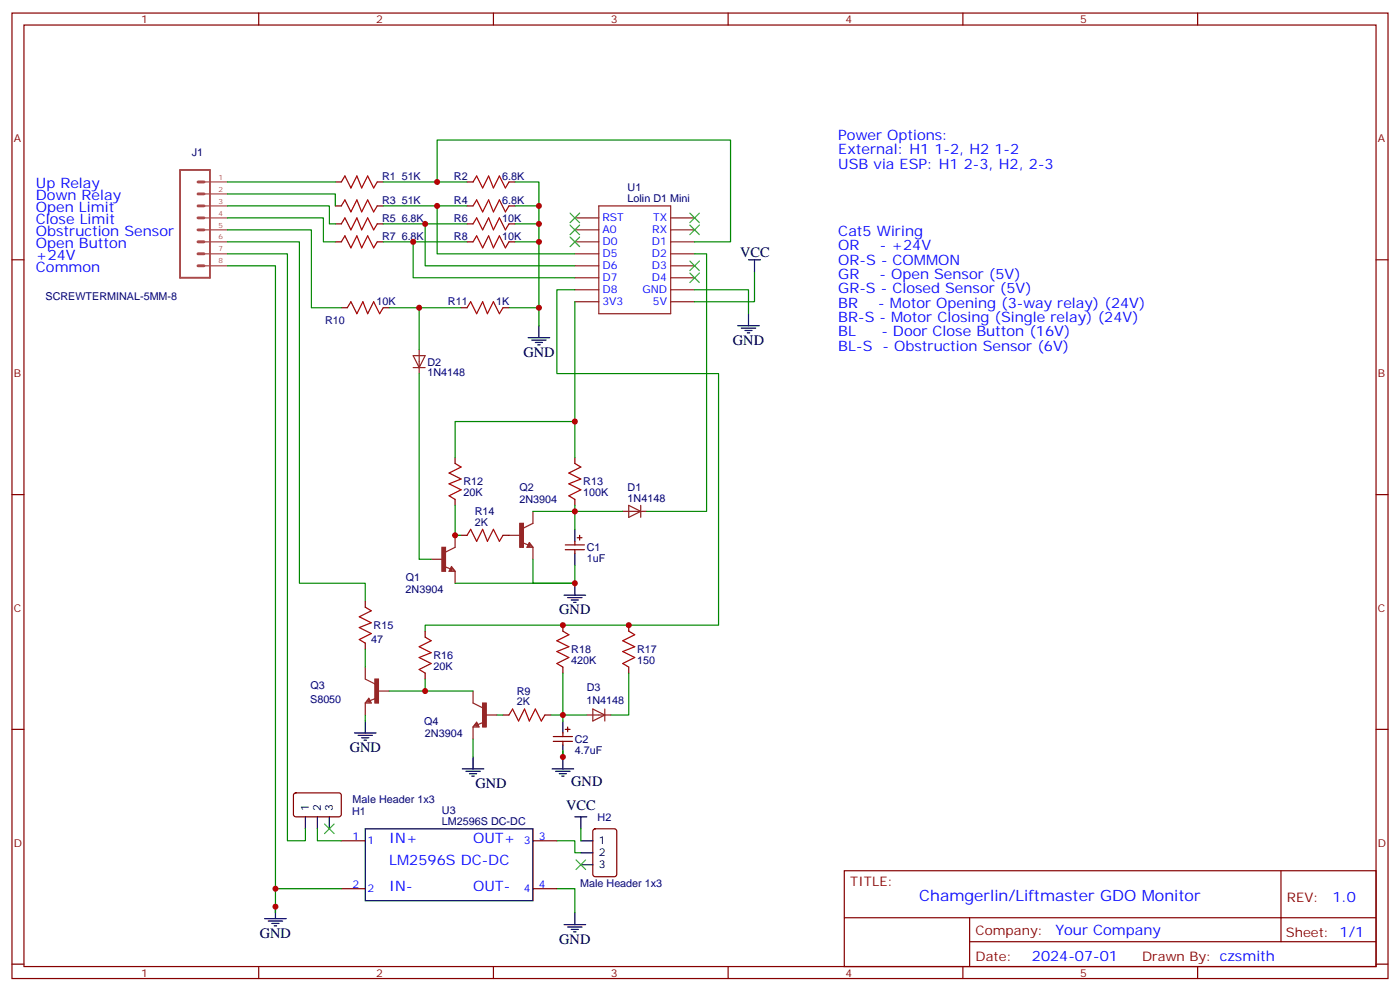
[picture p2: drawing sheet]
<svg xmlns="http://www.w3.org/2000/svg" width="412mm" height="292mm" viewBox="0 0 412 292" stroke-linecap="round" stroke-linejoin="round" font-family="sans-serif">
<g fill="none" stroke="#870000" stroke-width=".35">
<path d="M3.5 3.8h405.4v284.4h-405.4zM7.1 7.4h398.2v277.3h-398.2zM76.2 3.8v3.6M145.3 3.8v3.6M214.5 3.8v3.6M283.6 3.8v3.6M352.8 3.8v3.6M98.8 53.6h1.7M111.1 53.6h1.8M137.6 53.6h1.7M149.9 53.6h1.8M3.5 76.5h3.6"/>
<path d="M98.8 60.6h1.7M98.8 65.9h1.7M98.8 71.2h1.7M111.1 60.6h1.8M111.1 65.9h1.8M111.1 71.2h1.8M137.6 60.6h1.7M137.6 65.9h1.7M137.6 71.2h1.7M149.9 60.6h1.8M149.9 65.9h1.8M149.9 71.2h1.8"/>
<path d="M405.3 76.5h3.6M100.5 90.6h1.8M112.9 90.6h1.8M135.8 90.6h1.8M148.2 90.6h1.7M134.1 134.7v1.8M169.3 134.7v1.8M3.5 145.7h3.6M134.1 147.1v1.7M135.8 157.7h1.8M148.2 157.7h1.7M169.3 147.1v1.7"/>
<path d="M169.3 159.4v1.1M170 158.4h1.4M170.7 157.7v1.4M405.3 145.7h3.6M107.6 177.1v1.7M166.5 160.5h5.7M166.5 161.9h5.7M169.3 161.9v1M107.6 189.4v1.8M125.2 185.9v1.7M125.2 198.2v1.8M165.8 184.1v1.8"/>
<path d="M165.8 196.5v1.7M185.2 184.1v1.8M185.2 196.5v1.7M3.5 214.8h3.6M148.2 210.6h1.7M160.5 210.6h1.8M163 216.9h5.6M163 218.3h5.6M165.8 215.9v1M165.8 218.3v1.1M166.5 214.8h1.4M167.2 214.1v1.4"/>
<path d="M405.3 214.8h3.6M86.7 233.7l.4-.2 13 .1 .4 .6v5.9l-.7 .5-12.9-.1-.5-.6v-5.7zM100.5 247.6h7.1M157 247.6h7M174.9 244.3l.4-.2h5.7l.6 .4 .1 13-.5 .6-5.9 .1-.6-.5-.1-12.9zM248.7 256.4h156.6v28.3h-156.6zM377.3 256.5v20.8M100.5 261.7h7.1M157 261.7h7M248.7 270.3h156.5M285.6 277.3h119.6M285.6 270.3v14.1"/>
<path d="M3.5 284h3.6M76.2 284.7v3.5M145.3 284.7v3.5M214.5 284.7v3.5M283.6 284.7v3.5M352.8 284.7v3.5M405.3 284h3.6"/>
</g>
<g fill="none" stroke="#8c2424" stroke-width=".35">
<path d="M169.3 71.2h7.1M169.3 67.7h7.1M169.3 64.2h7.1M169.3 78.3h7.1M169.3 74.8h7.1M176.4 60.6h21.2v31.8h-21.2zM197.6 71.2h7M197.6 67.7h7M197.6 64.2h7M197.6 78.3h7M197.6 74.8h7M169.3 88.9h7.1"/>
<path d="M169.3 85.3h7.1M169.3 81.8h7.1M197.6 88.9h7M197.6 85.3h7M197.6 81.8h7M121.7 104.7h3.5l-1.7 3.6zM121.7 108.3h3.5M123.5 103v7M134.1 157.7v3.5l-2.9 1.4M149.9 157.7h3.6M153.8 159.8l1.8 .7M155.9 159.8l1.1 1.4h-1.8z"/>
<path d="M157 150.6v3.5l-2.8 1.4M183.4 150.6h7.1M185.2 148.8l3.5 1.8-3.5 1.8zM188.7 148.8v3.6M127 164.7h3.5M130.9 166.8l1.7 .7M133 166.8l1.1 1.4h-1.8zM133 167.2l.7 .7h-1.1zM133 167.5v.4M134.1 168.2v3.6M155.9 160.1l.7 .7h-1zM155.9 160.5v.3"/>
<path d="M157 161.2v3.5M107.6 196.5v3.5l2.8 1.4M107.6 207v3.6M108.7 205.6l.7 1.4h-1.8zM108.7 206l.3 .7h-1.1zM108.7 206.3v.4M110.8 205.6l-1.8 .7M111.1 203.5h3.6M139.3 203.5v3.5l2.9 1.5M139.3 214.1v3.5M140.4 212.7l.7 1.4h-1.8zM140.4 213l.4 .7h-1.1z"/>
<path d="M140.4 213.4v.3M142.5 212.7l-1.7 .7M142.9 210.6h3.5M172.9 210.6h7M174.6 208.8l3.6 1.8-3.6 1.7zM178.2 208.8v3.5"/>
</g>
<g fill="none" stroke="#000" stroke-width=".35">
<path d="M220.5 76.5h3.5M222.2 76.5v3.5M155.6 99.4h6.3M158.7 95.9v3.5M217.3 95.9h6.4M218.4 96.6h4.2M219.4 97.3h2.1M220.1 98h.7M220.5 92.4v3.5M156.6 100.2h4.3M157.7 100.9h2.1M158.4 101.6h.7"/>
<path d="M169.3 155.9v3.5M166.2 175.3h6.3M167.2 176h4.2M168.3 176.7h2.1M169 177.4h.7M169.3 162.9v3.6M169.3 171.8v3.5M104.4 215.9h6.4M105.5 216.6h4.2M106.5 217.3h2.2M107.2 218h.7M107.6 212.3v3.6"/>
<path d="M165.8 212.3v3.6M165.8 219.4v7M136.2 226.4h6.3M137.2 227.2h4.3M138.3 227.9h2.1M139 228.6h.7M139.3 222.9v3.5M162.6 226.4h6.4M163.7 227.2h4.2M164.7 227.9h2.2M165.5 228.6h.7M90 240.6v3.5"/>
<path d="M93.5 240.6v3.5M97 240.6v3.5M107.6 244.1h49.4v21.2h-49.4zM169.3 240.6h3.6M171.1 240.6v3.5M171.1 254.7h3.5M171.1 247.6h3.5M171.1 251.1h3.5M78 270.5h6.3M79 271.3h4.3M80.1 272h2.1M80.8 272.7h.7"/>
<path d="M81.1 267v3.5M166.2 272.3h6.3M167.2 273h4.2M168.3 273.7h2.1M169 274.4h.7M169.3 268.8v3.5"/>
</g>
<g fill="none" stroke="#008700" stroke-width=".35">
<path d="M67 57.1h31.8v3.5M67 53.6h31.8M112.9 53.6h24.7M128.8 53.6v-12.4h86.4v30h-10.6M151.7 53.6h7v42.3M67 60.6h30v5.3h1.8M67 64.2h28.2v7h3.6M67 78.3h14.1v183.4h19.4M67 67.7h24.7v22.9h8.8M67 71.2h21.2v100.6h19.4v5.3M67 74.8h17.7v172.8h5.3v-3.5M112.9 60.6h24.7"/>
<path d="M112.9 65.9h24.7M112.9 71.2h24.7M121.7 71.2v10.6h47.6M125.2 65.9v12.4h44.1M128.8 60.6v14.2h40.5M151.7 65.9h7M151.7 71.2h7M151.7 60.6h7M204.6 74.8h3.5v75.8h-17.6M114.7 90.6h21.1M123.5 90.6v12.4M149.9 90.6h8.8"/>
<path d="M169.3 85.3h-5.3v24.7h47.7v74.1h-86.5v1.8M169.3 88.9v35.2M204.6 85.3h15.9v7.1M222.2 80v8.9h-17.6M123.5 110v54.7h3.5M134.1 134.7v-10.6h35.2v10.6M134.1 148.8v8.9h1.7M169.3 148.8v1.8h-12.3M183.4 150.6h-14.1v5.3M134.1 171.8h35.2M157 164.7v7.1h12.3M169.3 166.5v5.3"/>
<path d="M107.6 191.2v5.3M125.2 200v3.5M165.8 198.2v12.4h-3.5M185.2 198.2v12.4h-5.3M107.6 210.6v1.7M114.7 203.5h24.6M139.3 217.6v5.3M146.4 210.6h1.8M172.9 210.6h-7.1v1.7M165.8 221.2v1.7M93.5 244.1v3.5h7M164 247.6h5.3v3.5h1.8"/>
<path d="M171.1 244.1v3.5M81.1 261.7v7.1M164 261.7h5.3v7.1"/>
</g>
<g fill="none" stroke="#a10000" stroke-width=".35">
<path d="M100.5 53.6l1.1-1.8 1.8 3.6 1.7-3.6 1.4 3.6 1.8-3.6 1.8 3.6 1-1.8M139.3 53.6l1.1-1.8 1.8 3.6 1.7-3.6 1.4 3.6 1.8-3.6 1.8 3.6 1-1.8M100.5 71.2l1.1-1.7 1.8 3.5 1.7-3.5 1.4 3.5 1.8-3.5 1.8 3.5 1-1.8M100.5 60.6l1.1-1.7 1.8 3.5 1.7-3.5 1.4 3.5 1.8-3.5 1.8 3.5 1-1.8M100.5 65.9l1.1-1.7 1.8 3.5 1.7-3.5 1.4 3.5 1.8-3.5 1.8 3.5 1-1.8M139.3 71.2l1.1-1.7 1.8 3.5 1.7-3.5 1.4 3.5 1.8-3.5 1.8 3.5 1-1.8M139.3 60.6l1.1-1.7 1.8 3.5 1.7-3.5 1.4 3.5 1.8-3.5 1.8 3.5 1-1.8M139.3 65.9l1.1-1.7 1.8 3.5 1.7-3.5 1.4 3.5 1.8-3.5 1.8 3.5 1-1.8M102.3 90.6l1.1-1.7 1.7 3.5 1.8-3.5 1.4 3.5 1.8-3.5 1.7 3.5 1.1-1.8M137.6 90.6l1-1.7 1.8 3.5 1.8-3.5 1.4 3.5 1.7-3.5 1.8 3.5 1.1-1.8M134.1 136.5l1.7 1-3.5 1.8 3.5 1.8-3.5 1.4 3.5 1.8-3.5 1.7 1.8 1.1M169.3 136.5l1.8 1-3.5 1.8 3.5 1.8-3.5 1.4 3.5 1.8-3.5 1.7 1.7 1.1"/>
<path d="M137.6 157.7l1-1.8 1.8 3.5 1.8-3.5 1.4 3.5 1.7-3.5 1.8 3.5 1.1-1.7M107.6 178.8l1.8 1.1-3.6 1.7 3.6 1.8-3.6 1.4 3.6 1.8-3.6 1.7 1.8 1.1M125.2 187.6l1.8 1.1-3.5 1.8 3.5 1.7-3.5 1.4 3.5 1.8-3.5 1.8 1.7 1M165.8 185.9l1.8 1-3.6 1.8 3.6 1.8-3.6 1.4 3.6 1.7-3.6 1.8 1.8 1.1M185.2 185.9l1.8 1-3.6 1.8 3.6 1.8-3.6 1.4 3.6 1.7-3.6 1.8 1.8 1.1M149.9 210.6l1.1-1.8 1.8 3.5 1.7-3.5 1.4 3.5 1.8-3.5 1.8 3.5 1-1.7"/>
</g>
<g fill="none" stroke="#3c3" stroke-width=".35">
<path d="M167.9 62.8l2.8 2.8M167.9 66.3l2.8 2.8M167.9 69.8l2.8 2.8M170.7 62.8l-2.8 2.8M170.7 66.3l-2.8 2.8M170.7 69.8l-2.8 2.8M203.2 76.9l2.8 2.8M203.2 66.3l2.8 2.8M203.2 62.8l2.8 2.8M206 76.9l-2.8 2.8M206 66.3l-2.8 2.8M206 62.8l-2.8 2.8"/>
<path d="M203.2 80.4l2.8 2.8M206 80.4l-2.8 2.8M95.6 242.7l2.8 2.8M98.4 242.7l-2.8 2.8M169.7 253.3l2.8 2.8M172.5 253.3l-2.8 2.8"/>
</g>
<path d="M53 50.1h8.8v31.7h-8.8z" fill="none" stroke="#a64a4a" stroke-width=".56"/>
<path d="M58.3 57.1h1.8M58.3 53.6h1.8M58.3 71.2h1.8M58.3 74.8h1.8M58.3 78.3h1.8M58.3 64.2h1.8M58.3 67.7h1.8M58.3 60.6h1.8" fill="none" stroke="#a64a4a" stroke-width=".85"/>
<path d="M60.1 57.1h6.9M60.1 53.6h6.9M60.1 78.3h6.9M60.1 74.8h6.9M60.1 71.2h6.9M60.1 67.7h6.9M60.1 64.2h6.9M60.1 60.6h6.9" fill="none" stroke="#a64a4a" stroke-width=".35"/>
<g fill="#8c2424" stroke="#8c2424" stroke-width=".35">
<path d="M130.2 161.2h1v7h-1z"/>
<path d="M153.1 154.1h1.1v7.1h-1.1z"/>
<path d="M110.4 200h1.1v7h-1.1z"/>
<path d="M142.2 207h1v7.1h-1z"/>
</g>
<g fill="#c00">
<circle cx="158.8" cy="60.6" r=".88"/>
<circle cx="158.8" cy="65.9" r=".88"/>
<circle cx="158.8" cy="71.2" r=".88"/>
<circle cx="158.8" cy="90.6" r=".88"/>
<circle cx="169.3" cy="171.8" r=".88"/>
<circle cx="121.7" cy="71.2" r=".88"/>
<circle cx="125.2" cy="65.9" r=".88"/>
<circle cx="128.8" cy="60.6" r=".88"/>
<circle cx="169.3" cy="150.6" r=".88"/>
<circle cx="128.8" cy="53.6" r=".88"/>
<circle cx="169.3" cy="124.1" r=".88"/>
<circle cx="123.5" cy="90.6" r=".88"/>
<circle cx="125.2" cy="203.5" r=".88"/>
<circle cx="81.1" cy="261.7" r=".88"/>
<circle cx="81.1" cy="267" r=".88"/>
<circle cx="165.8" cy="184.1" r=".88"/>
<circle cx="185.2" cy="184.1" r=".88"/>
<circle cx="165.8" cy="222.9" r=".88"/>
<circle cx="134.1" cy="157.7" r=".88"/>
<circle cx="165.8" cy="210.6" r=".88"/>
</g>
<text font-size="4.6" fill="#00f" x="270.8" y="265.5">Chamgerlin/Liftmaster GDO Monitor</text>
<g font-size="4.2" fill="#00f">
<text x="246.9" y="41.2">Power Options:</text>
<text x="246.9" y="45.5">External: H1 1-2, H2 1-2</text>
<text x="246.9" y="49.7">USB via ESP: H1 2-3, H2, 2-3</text>
<text x="10.6" y="55.4">Up Relay</text>
<text x="10.6" y="58.9">Down Relay</text>
<text x="10.6" y="62.4">Open Limit</text>
<text x="10.6" y="65.9">Close Limit</text>
<text x="10.6" y="69.5">Obstruction Sensor</text>
<text x="246.9" y="69.5">Cat5 Wiring</text>
<text x="10.6" y="73">Open Button</text>
<text x="10.6" y="76.5">+24V</text>
<text x="246.9" y="73.7">OR</text>
<text x="246.9" y="77.9">OR-S - COMMON</text>
<text x="259.2" y="73.7">- +24V</text>
<text x="10.6" y="80">Common</text>
<text x="246.9" y="82.2">GR</text>
<text x="259.1" y="82.2">- Open Sensor (5V)</text>
<text x="246.9" y="86.4">GR-S - Closed Sensor (5V)</text>
<text x="246.9" y="90.6">BR</text>
<text x="246.9" y="94.9">BR-S - Motor Closing (Single relay) (24V)</text>
<text x="258.7" y="90.6">- Motor Opening (3-way relay) (24V)</text>
<text x="246.9" y="99.1">BL</text>
<text x="259.6" y="99.1">- Door Close Button (16V)</text>
<text x="246.9" y="103.3">BL-S</text>
<text x="260" y="103.3">- Obstruction Sensor (6V)</text>
<text x="114.7" y="248.4">IN+</text>
<text x="139.3" y="248.4">OUT+</text>
<text x="114.7" y="254.7">LM2596S DC-DC</text>
<text x="114.7" y="262.5">IN-</text>
<text x="139.3" y="262.5">OUT-</text>
<text x="392.5" y="265.7">1.0</text>
<text x="310.9" y="275.3">Your Company</text>
<text x="304" y="283.1">2024-07-01</text>
</g>
<g font-size="4.2">
<text x="218" y="75.8">VCC</text>
<text x="215.9" y="101.6">GND</text>
<text x="154.2" y="105.1">GND</text>
<text x="164.7" y="180.9">GND</text>
<text x="103" y="221.5">GND</text>
<text x="140.1" y="232.1">GND</text>
<text x="168.3" y="231.4">GND</text>
<text x="166.7" y="238.4">VCC</text>
<text x="76.6" y="276.2">GND</text>
<text x="164.7" y="278">GND</text>
</g>
<g font-size="3.9" fill="#800">
<text x="250.5" y="261">TITLE:</text>
<text x="379.1" y="265.7">REV:</text>
<text x="287.4" y="275.2">Company:</text>
<text x="378.7" y="275.8">Sheet: 1/1</text>
<text x="287.4" y="282.9">Date:</text>
<text x="336.4" y="283">Drawn By: czsmith</text>
</g>
<g font-size="3.2" fill="#800">
<text x="41.6" y="6.8">1</text>
<text x="110.8" y="6.8">2</text>
<text x="179.9" y="6.8">3</text>
<text x="249.1" y="6.8">4</text>
<text x="318.2" y="6.8">5</text>
<text x="4.1" y="41.9">A</text>
<text x="405.9" y="41.9">A</text>
<text x="4.1" y="111.1">B</text>
<text x="405.9" y="111.1">B</text>
<text x="4.1" y="180.2">C</text>
<text x="405.9" y="180.2">C</text>
<text x="4.1" y="249.4">D</text>
<text x="405.9" y="249.4">D</text>
<text x="41.6" y="287.7">1</text>
<text x="110.8" y="287.7">2</text>
<text x="179.9" y="287.7">3</text>
<text x="249.1" y="287.7">4</text>
<text x="318.2" y="287.7">5</text>
</g>
<g font-size="3.2" fill="#000080">
<text x="56.5" y="45.9">J1</text>
<text x="112.6" y="52.9">R1</text>
<text x="118.3" y="52.9">51K</text>
<text x="133.7" y="52.9">R2</text>
<text x="147.9" y="52.9">6.8K</text>
<text x="112.6" y="60">R3</text>
<text x="118.3" y="60">51K</text>
<text x="133.7" y="60">R4</text>
<text x="147.9" y="60">6.8K</text>
<text x="184.9" y="59.6">Lolin D1 Mini</text>
<text x="184.9" y="56.4">U1</text>
<text x="112.6" y="65.2">R5</text>
<text x="118.3" y="65.2">6.8K</text>
<text x="133.7" y="65.2">R6</text>
<text x="147.9" y="65.2">10K</text>
<text x="112.6" y="70.5">R7</text>
<text x="118.3" y="70.5">6.8K</text>
<text x="133.7" y="70.5">R8</text>
<text x="147.9" y="70.5">10K</text>
<text x="13.4" y="88.2">SCREWTERMINAL-5MM-8</text>
<text x="110.9" y="89.9">10K</text>
<text x="132" y="89.9">R11</text>
<text x="146.2" y="89.9">1K</text>
<text x="95.8" y="95.3">R10</text>
<text x="125.9" y="107.7">D2</text>
<text x="125.9" y="110.8">1N4148</text>
<text x="136.5" y="142.9">R12</text>
<text x="171.8" y="142.9">R13</text>
<text x="136.5" y="146.1">20K</text>
<text x="153" y="148.2">2N3904</text>
<text x="153" y="144.6">Q2</text>
<text x="171.8" y="146.1">100K</text>
<text x="184.9" y="147.8">1N4148</text>
<text x="184.9" y="144.6">D1</text>
<text x="139.9" y="154.8">2K</text>
<text x="139.9" y="151.6">R14</text>
<text x="172.9" y="165.5">1uF</text>
<text x="172.9" y="162.3">C1</text>
<text x="119.5" y="171.2">Q1</text>
<text x="119.5" y="174.7">2N3904</text>
<text x="110.1" y="185.2">R15</text>
<text x="109.4" y="189.4">47</text>
<text x="127.7" y="197.3">20K</text>
<text x="127.7" y="194.1">R16</text>
<text x="168.3" y="195.5">420K</text>
<text x="168.3" y="192.3">R18</text>
<text x="187.7" y="195.5">150</text>
<text x="187.7" y="192.3">R17</text>
<text x="91.4" y="202.9">Q3</text>
<text x="172.9" y="203.5">D3</text>
<text x="91.4" y="207">S8050</text>
<text x="152.2" y="207.8">2K</text>
<text x="152.2" y="204.5">R9</text>
<text x="172.7" y="207.2">1N4148</text>
<text x="125" y="213.4">Q4</text>
<text x="125.2" y="217">2N3904</text>
<text x="169.3" y="221.9">4.7uF</text>
<text x="169.3" y="218.7">C2</text>
<text x="103.7" y="239.9">H1</text>
<text x="103.9" y="236.4">Male Header 1x3</text>
<text x="130.2" y="239.8">U3</text>
<text x="130.2" y="242.9">LM2596S DC-DC</text>
<text x="176" y="241.7">H2</text>
<text x="170.9" y="261.1">Male Header 1x3</text>
</g>
<g font-size="3.2" fill="#00f">
<text x="177.4" y="65.2">RST</text>
<text x="192.4" y="65.2">TX</text>
<text x="177.4" y="68.8">A0</text>
<text x="192.1" y="68.8">RX</text>
<text x="177.4" y="72.3">D0</text>
<text x="177.4" y="75.8">D5</text>
<text x="192" y="75.8">D2</text>
<text x="192" y="72.3">D1</text>
<text x="177.4" y="82.9">D7</text>
<text x="177.4" y="79.3">D6</text>
<text x="192" y="82.9">D4</text>
<text x="192" y="79.3">D3</text>
<text x="177.4" y="89.9">3V3</text>
<text x="177.4" y="86.4">D8</text>
<text x="189.2" y="86.4">GND</text>
<text x="192.3" y="89.9">5V</text>
<text x="103.8" y="247.3">1</text>
<text x="108.3" y="248.7">1</text>
<text x="154.3" y="248.7">3</text>
<text x="158.7" y="247.3">3</text>
<text x="103.8" y="261.4">2</text>
<text x="108.3" y="262.8">2</text>
<text x="154.3" y="262.8">4</text>
<text x="158.7" y="261.4">4</text>
</g>
<g font-size="3.2">
<text x="91" y="238.8" transform="rotate(-90 91 238.8)">1</text>
<text x="94.5" y="238.8" transform="rotate(-90 94.5 238.8)">2</text>
<text x="98.1" y="238.8" transform="rotate(-90 98.1 238.8)">3</text>
<text x="176.4" y="248.7">1</text>
<text x="176.4" y="255.7">3</text>
<text x="176.4" y="252.2">2</text>
</g>
<g font-size="2.1" fill="#a54b4b">
<text x="64.4" y="52.9">1</text>
<text x="64.4" y="59.9">3</text>
<text x="64.4" y="56.4">2</text>
<text x="64.4" y="63.5">4</text>
<text x="64.4" y="70.5">6</text>
<text x="64.4" y="67">5</text>
<text x="64.4" y="77.6">8</text>
<text x="64.4" y="74.1">7</text>
</g>
</svg>
